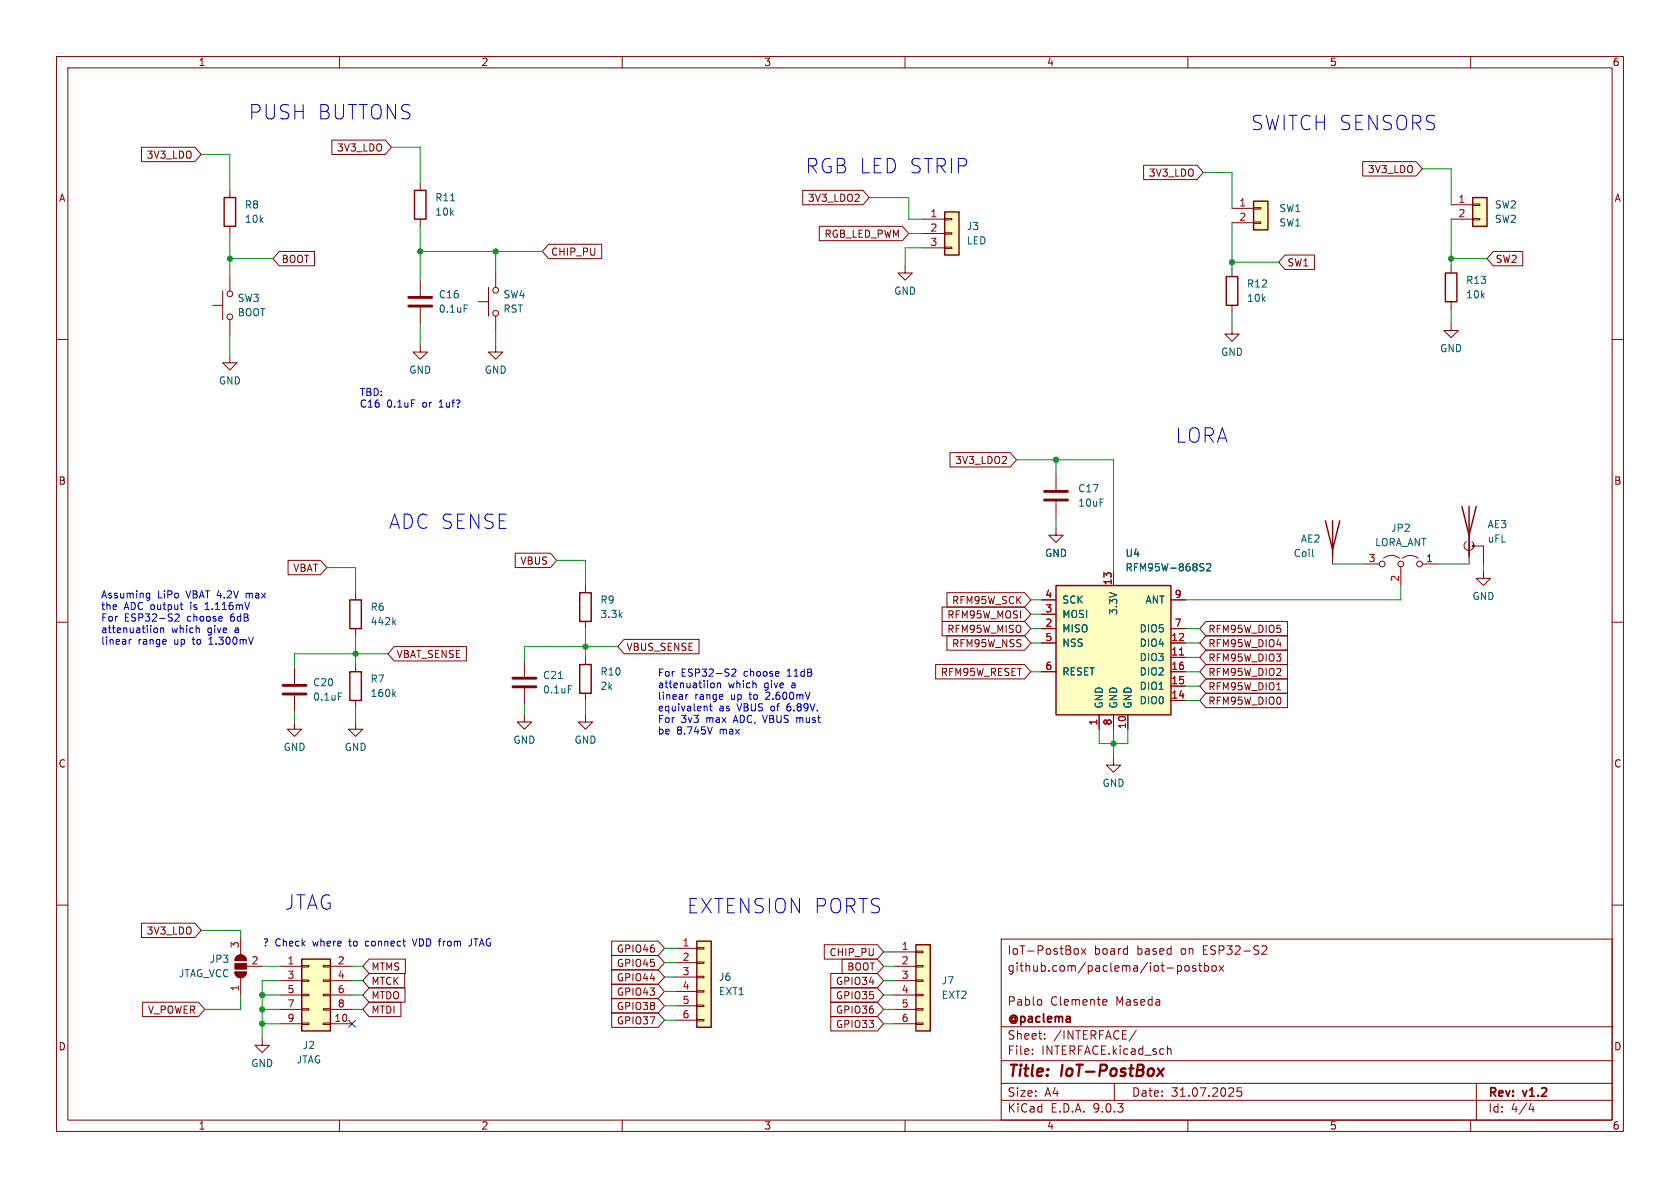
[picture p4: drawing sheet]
<svg xmlns="http://www.w3.org/2000/svg" width="297mm" height="210mm" viewBox="0 0 297 210" stroke-linecap="round" stroke-linejoin="round" font-family="sans-serif">
<g fill="none" stroke="#840000" stroke-width=".18">
<path d="M10 10h277v190h-277zM12 12h273v186h-273zM60 10v2M110 10v2M160 10v2M210 10v2M260 10v2M40.6 33.7v1.2M74.3 32.4v1.3M74.3 38.7v1.3M40.6 40v1.3M74.3 49.5v2.8"/>
<path d="M74.3 54.4v2.8M160 47v1.3h1.3l-1.3 1.2-1.3-1.2h1.3M10 60h2M40.6 62.9v1.2h1.3l-1.3 1.3-1.2-1.3h1.2M285 60h2M241.3 99.7h2.5M244.6 98.7a2.26 2.26 0 0 1 2.8 0M247.9 98.7a2.26 2.26 0 0 1 2.8 0M251.5 99.7h2.5M10 110h2M247.6 100.2v3.3M285 110h2"/>
<path d="M196.8 134v1.3h1.3l-1.3 1.2-1.2-1.2h1.2M10 160h2M177 166h108v32h-108zM183.9 176.7l.3 .3v.4l-.3 .3M190.2 167.7l.3 .1 .2 .2-.1 .6-.4 .1M191.2 167.7l.8 1M192 167.7l-.8 1M195.2 176.7l.4 .1 .1 .3-.7 .1M195.6 177.6l-.4 .1M208.2 170.8l.4-.1 .3 .3v.4l-.2 .2h-.5M209.6 170.8l.4-.1 .2 .3v.4l-.2 .3-.4-.1-.1-.2v-.4zM211.4 170.8l-.4-.1-.2 .2 .1 .2 .5 .2v.3h-.6"/>
<path d="M211.9 170.7h.6M212.1 170.2v1.3l.4 .2M213 170.8l.4-.1 .3 .3v.4l-.2 .2h-.5M213 170.2v1.5M214.4 170.8l.3-.1 .3 .3v.4l-.3 .3-.3-.1-.2-.2v-.4zM215.5 170.7l.8 1M216.3 170.7l-.8 1M223.2 167.3l.5-.1 .2 .1 .1 .3-1 1.1h1M285 160h2M60 198v2M110 198v2M160 198v2"/>
<path d="M177 194.5h108M177 191.5h108M177 187.5h108M177 181.5h108M182.5 186.3v.1M182.5 185.5v.1M184.7 183.6v.1M184.7 182.8v.1M197 191.5v3M200.9 182.1l-1.3 2M206.4 185.5l.2-.1 .4 .1v.9M210 198v2"/>
<path d="M219.5 192.3h-.8v.7l.2-.1h.5l.1 .3v.5l-.3 .1-.5-.1M260 198v2M261 191.5v6.5M270.7 195l-.4 1.1h.9M271 195.6v1"/>
<circle cx="244.3" cy="99.7" r=".51"/>
<circle cx="247.7" cy="99.7" r=".51"/>
<circle cx="251" cy="99.7" r=".51"/>
</g>
<path d="M204.7 188.9l.9 1.3M205.8 188.9l-1.3 1.3" fill="none" stroke="#840000" stroke-width=".4"/>
<path d="M39.6 34.9h2.1v5.1h-2.1zM73.3 33.7h2v5h-2z" fill="none" stroke="#840000" stroke-width=".25"/>
<path d="M79.7 35.5h.7M82.1 53.9h.6" fill="none" stroke="#006464" stroke-width=".18"/>
<path d="M72.3 52.6h4M72.3 54.1h4" fill="none" stroke="#840000" stroke-width=".51"/>
<path d="M53.3 169.5h5.1v12.7h-5.1z" fill="#ffffc2"/>
<path d="M53.3 169.5h5.1v12.7h-5.1z" fill="none" stroke="#840000" stroke-width=".25"/>
<g fill="none" stroke="#840000" stroke-width=".18">
<path d="M49.5 170.8h3.8M49.5 173.4h3.8M49.5 175.9h3.8M49.5 178.4h3.8M53.3 170.7h1.3v.2h-1.3zM53.3 173.2h1.3v.3h-1.3zM53.3 175.8h1.3v.2h-1.3zM53.3 178.3h1.3v.3h-1.3zM57.1 170.7h1.3v.2h-1.3zM57.1 173.2h1.3v.3h-1.3zM57.1 175.8h1.3v.2h-1.3zM57.1 178.3h1.3v.3h-1.3z"/>
<path d="M58.4 170.8h3.8M58.4 173.4h3.8M58.4 175.9h3.8M58.4 178.4h3.8M49.5 181h3.8M53.3 180.8h1.3v.3h-1.3zM57.1 180.8h1.3v.3h-1.3zM58.4 181h3.8"/>
</g>
<path d="M186.7 103.5h20.3v22.9h-20.3z" fill="#ffffc2"/>
<path d="M216.8 48.9h2v5.1h-2zM186.7 103.5h20.3v22.9h-20.3z" fill="none" stroke="#840000" stroke-width=".25"/>
<g fill="none" stroke="#840000" stroke-width=".18">
<path d="M84.6 53.3h1.8M86.4 50.8v5.1M87.6 48.3v2.5M87.6 55.9v2.5M217.8 57.8v1.3h1.3l-1.3 1.2-1.3-1.2h1.3M217.8 47.6v1.3M217.8 54v1.2M74.3 61v1.2h1.3l-1.3 1.3-1.3-1.3h1.3M87.6 61v1.2h1.3l-1.3 1.3-1.2-1.3h1.2M184.1 106h2.6M184.1 108.6h2.6M184.1 111.1h2.6"/>
<path d="M184.1 113.7h2.6M184.1 118.7h2.6M196.8 101v2.5M207 106h2.5M207 111.1h2.5M207 113.7h2.5M207 118.7h2.5M207 116.2h2.5M194.3 126.4v2.5M196.8 126.4v2.5M199.4 126.4v2.5M207 121.3h2.5"/>
<path d="M207 123.8h2.5M41.5 171.8h2.1a1.02 1.02 0 0 1-1.1 1 1.02 1.02 0 0 1-1-1zM41.8 169.1a1.02 1.02 0 0 1 1.1-.2 1.02 1.02 0 0 1 .7 .9h-2.1zM42.5 165.7v3.1M42.5 172.8v3.1M43.6 170.8h2.8M46.4 183.5v1.3h1.2l-1.2 1.3-1.3-1.3h1.3"/>
<circle cx="87.6" cy="55.4" r=".51"/>
<circle cx="87.6" cy="51.3" r=".51"/>
</g>
<path d="M208.5 115.8h.7" fill="none" stroke="#a90000" stroke-width=".18"/>
<path d="M212.3 99.6l.5 .1M213.3 99.8l.5-.2 .2 .4-.7 .9h.7M212.3 100.2l.4 .2 .1 .3-.2 .2h-.3" fill="none" stroke="#006464" stroke-width=".18"/>
<g fill="#840000" stroke="#840000" stroke-width=".18">
<path d="M41.5 171.8h2.1a1.02 1.02 0 0 1-1.1 1 1.02 1.02 0 0 1-1-1z"/>
<path d="M41.5 170.3h2.1v1h-2.1z"/>
<path d="M41.8 169.1a1.02 1.02 0 0 1 1.1-.2 1.02 1.02 0 0 1 .7 .9h-2.1z"/>
</g>
<path d="M167 37.5h2.5v7.6h-2.5z" fill="#ffffc2"/>
<path d="M167 37.5h2.5v7.6h-2.5z" fill="none" stroke="#840000" stroke-width=".25"/>
<g fill="none" stroke="#840000" stroke-width=".18">
<path d="M163.2 38.7h3.8M167 38.6h1.3v.3h-1.3zM37.6 54h1.8M39.4 51.4v5.1M40.6 48.9v2.5M40.6 56.5v2.6M163.2 41.3h3.8M163.2 43.8h3.8M167 41.1h1.3v.3h-1.3zM167 43.7h1.3v.2h-1.3zM186.7 93.3v1.3h1.3l-1.3 1.3-1.3-1.3h1.3M186.7 83.8v2.8"/>
<path d="M186.7 88.6v2.8"/>
<circle cx="40.6" cy="51.9" r=".51"/>
<circle cx="40.6" cy="56" r=".51"/>
</g>
<path d="M184.7 86.9h4M184.7 88.4h4" fill="none" stroke="#840000" stroke-width=".51"/>
<path d="M221.6 35.6h2.6v5h-2.6z" fill="#ffffc2"/>
<path d="M221.6 35.6h2.6v5h-2.6zM255.5 48.3h2.1v5h-2.1zM234.3 92.1l1.3 5.1 1.3-5.1M235.6 92.1v6.3M258.4 89.5l1.3 5.1 1.3-5.1M259.7 89.5v8.9" fill="none" stroke="#840000" stroke-width=".25"/>
<path d="M217.8 36.8h3.8M217.8 39.4h3.8M221.6 36.7h1.3v.3h-1.3zM221.6 39.2h1.3v.3h-1.3zM256.5 57.2v1.2h1.3l-1.3 1.3-1.2-1.3h1.2M256.5 47v1.3M256.5 53.3v1.3M235.6 97.2v2.5M259.7 94.6v5.1M260.2 95.8a.85 .85 0 0 1 .1 1.2 .85 .85 0 0 1-1.2 0 .85 .85 0 0 1 .1-1.2M260.5 96.5h1.8v3.2M262.3 101v1.2h1.2l-1.2 1.3-1.3-1.3h1.3" fill="none" stroke="#840000" stroke-width=".18"/>
<path d="M232.1 98.3l.1 .1" fill="none" stroke="#006464" stroke-width=".18"/>
<circle cx="260.5" cy="96.5" r=".18" fill="#840000" stroke="#840000" stroke-width=".18"/>
<path d="M260.3 34.9h2.6v5.1h-2.6z" fill="#ffffc2"/>
<path d="M260.3 34.9h2.6v5.1h-2.6zM61.8 106h2.1v5.1h-2.1zM61.8 118.7h2.1v5.1h-2.1zM102.5 117.5h2v5.1h-2zM102.5 104.8h2v5.1h-2z" fill="none" stroke="#840000" stroke-width=".25"/>
<g fill="none" stroke="#840000" stroke-width=".18">
<path d="M256.5 36.2h3.8M256.5 38.7h3.8M260.3 36.1h1.3v.2h-1.3zM260.3 38.6h1.3v.3h-1.3zM52.1 118.1v2.8M62.9 104.8v1.2M62.9 111.1v1.3M62.9 117.5v1.2M92.7 116.8v2.8M103.5 103.5v1.3M103.5 109.9v1.2M103.5 116.2v1.3"/>
<path d="M52.1 127.6v1.3h1.2l-1.2 1.3-1.3-1.3h1.3M52.1 122.9v2.8M62.9 127.6v1.3h1.2l-1.2 1.3-1.3-1.3h1.3M62.9 123.8v1.3M92.7 126.4v1.2h1.3l-1.3 1.3-1.3-1.3h1.3M92.7 121.7v2.8M103.5 126.4v1.2h1.3l-1.3 1.3-1.3-1.3h1.3M103.5 122.6v1.2"/>
</g>
<path d="M90.7 119.9h4M50 121.2h4.1M50 122.7h4.1M90.7 121.4h4" fill="none" stroke="#840000" stroke-width=".51"/>
<path d="M69.6 110l.3 .4M69.9 109.6l-.5 .5M98.7 120h.7M59.8 122.5h.6M69.6 122.7l.3 .4M69.9 122.3l-.5 .5M100.5 121.2h.6" fill="none" stroke="#006464" stroke-width=".18"/>
<path d="M123.2 166.4h2.5v15.2h-2.5z" fill="#ffffc2"/>
<path d="M123.2 166.4h2.5v15.2h-2.5z" fill="none" stroke="#840000" stroke-width=".25"/>
<path d="M119.4 167.6h3.8M119.4 170.2h3.8M119.4 172.7h3.8M119.4 175.3h3.8M119.4 177.8h3.8M123.2 167.5h1.3v.3h-1.3zM123.2 170.1h1.3v.2h-1.3zM123.2 172.6h1.3v.2h-1.3zM123.2 175.1h1.3v.3h-1.3zM123.2 177.7h1.3v.2h-1.3zM119.4 180.3h3.8M123.2 180.2h1.3v.3h-1.3z" fill="none" stroke="#840000" stroke-width=".18"/>
<path d="M161.9 167h2.6v15.2h-2.6z" fill="#ffffc2"/>
<path d="M161.9 167h2.6v15.2h-2.6z" fill="none" stroke="#840000" stroke-width=".25"/>
<g fill="none" stroke="#840000" stroke-width=".18">
<path d="M25 26h9.4l1.2 1.3-1.2 1.3h-9.4zM58.7 24.8h9.4l1.1 1.2-1.1 1.3h-9.4zM141.9 33.7h10.7l1.1 1.2-1.1 1.3h-10.7zM202.2 29.2h9.4l1.1 1.3-1.1 1.3h-9.4zM240.9 28.6h9.4l1.2 1.2-1.2 1.3h-9.4zM49.4 44.4h6.2v2.6h-6.2l-1.1-1.3zM97 43.2h9.4v2.5h-9.4l-1.1-1.2zM144.8 40h14.7l1.2 1.3-1.2 1.2h-14.7zM227.2 45.1h5.2v2.5h-5.2l-1.1-1.2zM264 44.4h5.2v2.6h-5.2l-1.1-1.3zM50.9 99.1h5.8l1.1 1.2-1.1 1.3h-5.8zM91.1 97.8h6.2l1.1 1.3-1.1 1.2h-6.2z"/>
<path d="M167.9 80h10.7l1.1 1.3-1.1 1.3h-10.7zM69.7 114.3h12.8v2.5h-12.8l-1.1-1.2zM110.3 113h13.3v2.6h-13.3l-1.1-1.3zM165.4 117.5h15.7l1.1 1.2-1.1 1.3h-15.7zM166.6 109.9h14.5l1.1 1.2-1.1 1.3h-14.5zM166.6 107.3h14.5l1.1 1.3-1.1 1.3h-14.5zM167.4 112.4h13.7l1.1 1.3-1.1 1.2h-13.7zM167.4 104.8h13.7l1.1 1.2-1.1 1.3h-13.7zM184.1 106h2.6M184.1 108.6h2.6M184.1 111.1h2.6M184.1 113.7h2.6"/>
<path d="M184.1 118.7h2.6M196.8 101v2.5M207 106h2.5M207 111.1h2.5M207 113.7h2.5M207 118.7h2.5M207 116.2h2.5M213.2 117.5h14.4v2.5h-14.4l-1.1-1.3zM213.2 114.9h14.4v2.6h-14.4l-1.1-1.3zM213.2 112.4h14.4v2.5h-14.4l-1.1-1.2zM213.2 109.9h14.4v2.5h-14.4l-1.1-1.3zM194.3 126.4v2.5"/>
<path d="M196.8 126.4v2.5M199.4 126.4v2.5M207 121.3h2.5M207 123.8h2.5M213.2 122.6h14.4v2.5h-14.4l-1.1-1.3zM213.2 120h14.4v2.6h-14.4l-1.1-1.3zM225.7 122h.7M25 163.2h9.4l1.2 1.3-1.2 1.2h-9.4zM25.2 177.2h9.9l1.1 1.2-1.1 1.3h-9.9zM65.2 172.1h6.3v2.5h-6.3l-1.1-1.2zM65.2 174.6h6.4v2.6h-6.4l-1.1-1.3zM65.2 177.2h5.7v2.5h-5.7l-1.1-1.3z"/>
<path d="M65.2 169.5h6.5v2.6h-6.5l-1.1-1.3zM108.1 176.5h8.3l1.1 1.3-1.1 1.3h-8.3zM108.1 171.4h8.3l1.1 1.3-1.1 1.3h-8.3zM108.1 174h8.3l1.1 1.3-1.1 1.2h-8.3zM108.1 166.4h8.3l1.1 1.2-1.1 1.3h-8.3zM108.1 168.9h8.3l1.1 1.3-1.1 1.3h-8.3zM108.1 179.1h8.3l1.1 1.2-1.1 1.3h-8.3zM145.7 167h9.4l1.1 1.3-1.1 1.2h-9.4zM146.9 179.7h8.2l1.1 1.3-1.1 1.2h-8.2zM146.9 172.1h8.2l1.1 1.3-1.1 1.2h-8.2zM146.9 177.2h8.2l1.1 1.2-1.1 1.3h-8.2zM146.9 174.6h8.2l1.1 1.3-1.1 1.3h-8.2z"/>
<path d="M148.9 169.5h6.2l1.1 1.3-1.1 1.3h-6.2zM158.1 168.3h3.8M158.1 170.8h3.8M158.1 173.4h3.8M158.1 175.9h3.8M158.1 178.4h3.8M161.9 168.1h1.3v.3h-1.3zM161.9 170.7h1.3v.2h-1.3zM161.9 173.2h1.3v.3h-1.3zM161.9 175.8h1.3v.2h-1.3zM161.9 178.3h1.3v.3h-1.3zM158.1 181h3.8"/>
<path d="M161.9 180.8h1.3v.3h-1.3z"/>
</g>
<g fill="none" stroke="#009600" stroke-width=".18">
<path d="M35.6 27.3h5v6.4M69.2 26h5.1v6.4M153.7 34.9h7v3.8h2.5M212.7 30.5h5.1v6.3M217.8 39.4v8.2M251.5 29.8h5v6.4M256.5 38.7v8.3M40.6 45.7h7.7M40.6 41.3v7.6M40.6 59.1v3.8M74.3 40v9.5M74.3 57.2v3.8"/>
<path d="M74.3 44.5h21.6M87.6 44.5v3.8M87.6 58.4v2.6M160.7 41.3h2.5M163.2 43.8h-3.2v3.2M217.8 55.2v2.6M217.8 46.4h8.3M256.5 54.6v2.6M256.5 45.7h6.4M98.4 99.1h5.1v4.4M179.7 81.3h17.1v19.7M186.7 81.3v2.5"/>
<path d="M186.7 91.4v1.9M235.6 99.7h5.7M254 99.7h5.7M262.3 99.7v1.3M57.8 100.3h5.1v4.5M62.9 112.4v5.1M68.6 115.6h-16.5v2.5M103.5 111.1v5.1M109.2 114.3h-16.5v2.5M182.2 108.6h1.9M182.2 118.7h1.9M182.2 113.7h1.9"/>
<path d="M182.2 111.1h1.9M182.2 106h1.9M209.5 118.7h2.6M209.5 113.7h2.6M209.5 111.1h2.6M209.5 116.2h2.6M247.6 103.5v2.5h-38.1M52.1 125.7v1.9M62.9 125.1v2.5M92.7 124.5v1.9M103.5 123.8v2.6M194.3 128.9v2.5h5.1v-2.5"/>
<path d="M196.8 128.9v5.1M209.5 123.8h2.6M209.5 121.3h2.6M35.6 164.5h6.9v1.2M42.5 175.9v2.5h-6.3M46.4 178.4h3.1M46.4 175.9h3.1M46.4 170.8h3.1M49.5 173.4h-3.1v10.1M62.2 173.4h1.9M62.2 178.4h1.9M62.2 175.9h1.9"/>
<path d="M62.2 170.8h1.9M117.5 167.6h1.9M117.5 172.7h1.9M117.5 177.8h1.9M117.5 175.3h1.9M117.5 170.2h1.9M156.2 173.4h1.9M156.2 178.4h1.9M156.2 175.9h1.9M156.2 170.8h1.9M156.2 168.3h1.9M46.4 181h3.1"/>
<path d="M117.5 180.3h1.9M156.2 181h1.9"/>
</g>
<path d="M61.6 180.4l1.2 1.2M62.8 180.4l-1.2 1.2" fill="none" stroke="#000084" stroke-width=".18"/>
<g fill="none" stroke="#0000c2" stroke-width=".18">
<path d="M22.8 113v.9M23.2 113l-.4 .3M26 105.6h.5M26 104.9h.5M26.5 104.9l-.1 1.1M27.3 111.1l.3-.1 .3 .2-.2 .6h-.4M28.4 111.1l.2-.1 .3 .1v.7M28.4 111v.8M31.7 108.9l-.8 .9h.8M31.8 106.9h.5M32.1 107.7l.2 .1M36.3 107.8h.7"/>
<path d="M36.4 106.8h-.1M36.9 113.9h.8M129.4 118.4l.5-.1 .2 .3-.8 .9h.8M121.3 122.8v.8M121.6 122.8l-.3 .2M124.8 124.8l.2 .2v.7M125.4 124.8h.5M125.6 124.4v1.1l.3 .2M125.7 120.8l.3-.1 .3 .3-.1 .5h-.5M125.9 128.5l-.4 1.3M126.8 120.9l.2-.2 .3 .1 .1 .8M126.8 120.7v.9"/>
<path d="M140.9 126.9v.8M141 126.9l-.1 .1M72.9 166l.4 1.2M83.3 166v.9a.41 .41 0 0 1-.4 .3"/>
</g>
<path d="M212.3 99.6l.5 .1M213.3 99.8l.5-.2 .2 .4-.7 .9h.7M212.3 100.2l.4 .2 .1 .3-.2 .2h-.3" fill="none" stroke="#006464" stroke-width=".18"/>
<path d="M208.5 115.8h.7" fill="none" stroke="#a90000" stroke-width=".18"/>
<g fill="#009600" stroke="#009600" stroke-width=".18">
<circle cx="74.3" cy="44.5" r=".46"/>
<circle cx="87.6" cy="44.5" r=".46"/>
<circle cx="40.6" cy="45.7" r=".46"/>
<circle cx="186.7" cy="81.3" r=".46"/>
<circle cx="196.8" cy="131.4" r=".46"/>
<circle cx="46.4" cy="178.4" r=".46"/>
<circle cx="46.4" cy="175.9" r=".46"/>
<circle cx="46.4" cy="181" r=".46"/>
<circle cx="256.5" cy="45.7" r=".46"/>
<circle cx="217.8" cy="46.4" r=".46"/>
<circle cx="62.9" cy="115.6" r=".46"/>
<circle cx="103.5" cy="114.3" r=".46"/>
</g>
<g font-size="3.5" fill="#0000c2">
<text x="43.8" y="21.3">PUSH BUTTONS</text>
<text x="221" y="23.2">SWITCH SENSORS</text>
<text x="142.2" y="30.9">RGB LED STRIP</text>
<text x="207.6" y="78.5">LORA</text>
<text x="68.6" y="93.7">ADC SENSE</text>
<text x="50.2" y="161">JTAG</text>
<text x="121.3" y="161.7">EXTENSION PORTS</text>
</g>
<g font-size="2.8" fill="#840000">
<text x="178" y="190.9">Title:</text>
<text x="187.7" y="190.9">IoT-PostBox</text>
</g>
<g font-size="2.1" fill="#840000">
<text x="178" y="172">github.com/paclema/iot-postbox</text>
<text x="178" y="169">IoT-PostBox</text>
<text x="193.4" y="169">board</text>
<text x="201" y="169">based</text>
<text x="208.9" y="169">on</text>
<text x="212.9" y="169">ESP32-S2</text>
<text x="178" y="178">Pablo</text>
<text x="185.7" y="178">Clemente</text>
<text x="197.3" y="178">Maseda</text>
<text x="178" y="184">Sheet:</text>
<text x="178" y="181.2">@paclema</text>
<text x="186.2" y="184">/INTERFACE/</text>
<text x="178" y="186.7">File:</text>
<text x="184.1" y="186.7">INTERFACE.kicad_sch</text>
<text x="178" y="196.9">KiCad</text>
<text x="178" y="194.1">Size:</text>
<text x="184.7" y="194.1">A4</text>
<text x="185.7" y="196.9">E.D.A.</text>
<text x="193.3" y="196.9">9.0.3</text>
<text x="200" y="194.1">Date:</text>
<text x="207" y="194.1">31.07.2025</text>
<text x="263" y="194.3">Rev:</text>
<text x="263" y="196.9">Id:</text>
<text x="267.1" y="196.9">4/4</text>
<text x="269.4" y="194.3">v1.2</text>
</g>
<g font-size="1.8" fill="#840000">
<text x="35" y="11.9">1</text>
<text x="85" y="11.9">2</text>
<text x="135" y="11.9">3</text>
<text x="185" y="11.9">4</text>
<text x="235" y="11.9">5</text>
<text x="285" y="11.9">6</text>
<text x="25.8" y="28.3">3V3_LDO</text>
<text x="59.5" y="27">3V3_LDO</text>
<text x="10.3" y="35.9">A</text>
<text x="142.7" y="35.9">3V3_LDO2</text>
<text x="203" y="31.4">3V3_LDO</text>
<text x="241.7" y="30.8">3V3_LDO</text>
<text x="285.3" y="35.9">A</text>
<text x="49.7" y="46.7">BOOT</text>
<text x="97.3" y="45.4">CHIP_PU</text>
<text x="145.7" y="42.2">RGB_LED_PWM</text>
<text x="227.5" y="47.3">SW1</text>
<text x="264.3" y="46.7">SW2</text>
<text x="168.8" y="82.2">3V3_LDO2</text>
<text x="10.3" y="85.9">B</text>
<text x="285.3" y="85.9">B</text>
<text x="51.7" y="101.3">VBAT</text>
<text x="91.9" y="100">VBUS</text>
<text x="168.2" y="107">RFM95W_SCK</text>
<text x="167.4" y="112.1">RFM95W_MISO</text>
<text x="167.4" y="109.5">RFM95W_MOSI</text>
<text x="213.5" y="112.1">RFM95W_DIO5</text>
<text x="70" y="116.5">VBAT_SENSE</text>
<text x="110.6" y="115.3">VBUS_SENSE</text>
<text x="166.2" y="119.7">RFM95W_RESET</text>
<text x="168.2" y="114.6">RFM95W_NSS</text>
<text x="213.5" y="119.7">RFM95W_DIO2</text>
<text x="213.5" y="117.2">RFM95W_DIO3</text>
<text x="213.5" y="114.6">RFM95W_DIO4</text>
<text x="213.5" y="124.8">RFM95W_DIO0</text>
<text x="213.5" y="122.2">RFM95W_DIO1</text>
<text x="10.3" y="135.9">C</text>
<text x="285.3" y="135.9">C</text>
<text x="25.8" y="165.4">3V3_LDO</text>
<text x="65.6" y="171.8">MTMS</text>
<text x="108.9" y="173.7">GPIO44</text>
<text x="108.9" y="168.6">GPIO46</text>
<text x="108.9" y="171.1">GPIO45</text>
<text x="146.5" y="169.2">CHIP_PU</text>
<text x="149.7" y="171.8">BOOT</text>
<text x="26" y="179.4">V_POWER</text>
<text x="65.6" y="174.3">MTCK</text>
<text x="65.6" y="176.8">MTDO</text>
<text x="65.6" y="179.4">MTDI</text>
<text x="108.9" y="178.8">GPIO38</text>
<text x="108.9" y="176.2">GPIO43</text>
<text x="147.7" y="174.3">GPIO34</text>
<text x="147.7" y="179.4">GPIO36</text>
<text x="147.7" y="176.8">GPIO35</text>
<text x="10.3" y="185.9">D</text>
<text x="108.9" y="181.3">GPIO37</text>
<text x="147.7" y="181.9">GPIO33</text>
<text x="285.3" y="185.9">D</text>
<text x="35" y="199.9">1</text>
<text x="85" y="199.9">2</text>
<text x="135" y="199.9">3</text>
<text x="185" y="199.9">4</text>
<text x="235" y="199.9">5</text>
<text x="285" y="199.9">6</text>
</g>
<g font-size="1.8" fill="#006464">
<text x="76.8" y="35.8">R11</text>
<text x="43.2" y="37.1">R8</text>
<text x="43.2" y="39.6">10k</text>
<text x="76.8" y="38.3">10k</text>
<text x="170.8" y="40.9">J3</text>
<text x="226.1" y="37.7">SW1</text>
<text x="226.1" y="40.2">SW1</text>
<text x="264.2" y="37.1">SW2</text>
<text x="264.2" y="39.6">SW2</text>
<text x="170.8" y="43.4">LED</text>
<text x="41.9" y="53.6">SW3</text>
<text x="77.5" y="52.9">C16</text>
<text x="88.9" y="52.9">SW4</text>
<text x="158" y="52.3">GND</text>
<text x="220.4" y="53.6">10k</text>
<text x="220.4" y="51">R12</text>
<text x="259.1" y="52.9">10k</text>
<text x="259.1" y="50.4">R13</text>
<text x="41.9" y="56.1">BOOT</text>
<text x="77.5" y="55.5">0.1uF</text>
<text x="88.9" y="55.5">RST</text>
<text x="215.8" y="63.1">GND</text>
<text x="254.5" y="62.5">GND</text>
<text x="38.6" y="68.2">GND</text>
<text x="72.3" y="66.3">GND</text>
<text x="85.6" y="66.3">GND</text>
<text x="190.5" y="87.2">C17</text>
<text x="190.5" y="89.8">10uF</text>
<text x="245.8" y="94.2">JP2</text>
<text x="262.9" y="93.6">AE3</text>
<text x="184.7" y="98.7">GND</text>
<text x="198.9" y="101.2">RFM95W-868S2</text>
<text x="198.9" y="98.7">U4</text>
<text x="228.6" y="98.7">Coil</text>
<text x="229.9" y="96.1">AE2</text>
<text x="243" y="96.7">LORA_ANT</text>
<text x="262.9" y="96.1">uFL</text>
<text x="106.1" y="106.9">R9</text>
<text x="187.7" y="106.9">SCK</text>
<text x="202.4" y="106.9">ANT</text>
<text x="260.2" y="106.3">GND</text>
<text x="65.4" y="108.2">R6</text>
<text x="65.4" y="110.7">442k</text>
<text x="106.1" y="109.4">3.3k</text>
<text x="187.7" y="109.4">MOSI</text>
<text x="187.7" y="112">MISO</text>
<text x="197.7" y="108.8" transform="rotate(-90 197.7 108.8)">3.3V</text>
<text x="201.4" y="112">DIO5</text>
<text x="106.1" y="119.6">R10</text>
<text x="187.7" y="114.5">NSS</text>
<text x="187.7" y="119.6">RESET</text>
<text x="201.4" y="114.5">DIO4</text>
<text x="201.4" y="117.1">DIO3</text>
<text x="201.4" y="119.6">DIO2</text>
<text x="55.3" y="121.5">C20</text>
<text x="55.3" y="124.1">0.1uF</text>
<text x="65.4" y="120.9">R7</text>
<text x="65.4" y="123.4">160k</text>
<text x="95.9" y="120.2">C21</text>
<text x="95.9" y="122.8">0.1uF</text>
<text x="106.1" y="122.1">2k</text>
<text x="195.2" y="125.3" transform="rotate(-90 195.2 125.3)">GND</text>
<text x="197.7" y="125.3" transform="rotate(-90 197.7 125.3)">GND</text>
<text x="200.3" y="125.3" transform="rotate(-90 200.3 125.3)">GND</text>
<text x="201.4" y="122.1">DIO1</text>
<text x="201.4" y="124.7">DIO0</text>
<text x="90.7" y="131.7">GND</text>
<text x="101.5" y="131.7">GND</text>
<text x="50" y="132.9">GND</text>
<text x="60.8" y="132.9">GND</text>
<text x="194.8" y="139.3">GND</text>
<text x="31.5" y="172.9">JTAG_VCC</text>
<text x="37" y="170.4">JP3</text>
<text x="127" y="173.6">J6</text>
<text x="127" y="176.1">EXT1</text>
<text x="166.4" y="174.2">J7</text>
<text x="166.4" y="176.8">EXT2</text>
<text x="53.4" y="185.6">J2</text>
<text x="44.3" y="188.8">GND</text>
<text x="52.4" y="188.2">JTAG</text>
</g>
<g font-size="1.8" fill="#a90000">
<text x="257.7" y="35.9">1</text>
<text x="164.4" y="38.5">1</text>
<text x="164.4" y="41">2</text>
<text x="219" y="36.6">1</text>
<text x="219" y="39.1">2</text>
<text x="257.7" y="38.5">2</text>
<text x="164.4" y="43.6">3</text>
<text x="241.9" y="99.4">3</text>
<text x="252" y="99.4">1</text>
<text x="184.7" y="105.8">4</text>
<text x="196.6" y="103.5" transform="rotate(-90 196.6 103.5)">13</text>
<text x="207.6" y="105.8">9</text>
<text x="247.4" y="102.9" transform="rotate(-90 247.4 102.9)">2</text>
<text x="184.7" y="108.3">3</text>
<text x="184.7" y="110.9">2</text>
<text x="184.7" y="113.4">5</text>
<text x="207" y="113.4">12</text>
<text x="207.6" y="110.9">7</text>
<text x="184.7" y="118.5">6</text>
<text x="207" y="116">11</text>
<text x="207" y="118.5">16</text>
<text x="207" y="121">15</text>
<text x="207" y="123.6">14</text>
<text x="194.1" y="128.3" transform="rotate(-90 194.1 128.3)">1</text>
<text x="196.6" y="128.3" transform="rotate(-90 196.6 128.3)">8</text>
<text x="199.1" y="128.9" transform="rotate(-90 199.1 128.9)">10</text>
<text x="42.3" y="167.7" transform="rotate(-90 42.3 167.7)">3</text>
<text x="120.6" y="167.4">1</text>
<text x="44.4" y="170.6">2</text>
<text x="50.7" y="170.6">1</text>
<text x="50.7" y="173.1">3</text>
<text x="59.6" y="170.6">2</text>
<text x="59.6" y="173.1">4</text>
<text x="120.6" y="169.9">2</text>
<text x="120.6" y="172.5">3</text>
<text x="159.3" y="168">1</text>
<text x="159.3" y="170.6">2</text>
<text x="159.3" y="173.1">3</text>
<text x="42.3" y="175.3" transform="rotate(-90 42.3 175.3)">1</text>
<text x="50.7" y="175.6">5</text>
<text x="50.7" y="178.2">7</text>
<text x="59.6" y="175.6">6</text>
<text x="59.6" y="178.2">8</text>
<text x="120.6" y="175">4</text>
<text x="120.6" y="177.5">5</text>
<text x="159.3" y="175.6">4</text>
<text x="159.3" y="178.2">5</text>
<text x="50.7" y="180.7">9</text>
<text x="59" y="180.7">10</text>
<text x="120.6" y="180.1">6</text>
<text x="159.3" y="180.7">6</text>
</g>
<g font-size="1.8" fill="#0000c2">
<text x="63.5" y="70.1">TBD:</text>
<text x="63.5" y="72.1">C16</text>
<text x="68.4" y="72.1">0.1uF</text>
<text x="74.8" y="72.1">or</text>
<text x="77.9" y="72.1">1uf?</text>
<text x="17.8" y="105.9">Assuming</text>
<text x="17.8" y="107.9">the</text>
<text x="21.9" y="107.9">ADC output</text>
<text x="27.8" y="105.9">LiPo</text>
<text x="33.1" y="105.9">VBAT 4.2V</text>
<text x="33.9" y="107.9">is</text>
<text x="36.7" y="107.9">1.116mV</text>
<text x="43.9" y="105.9">max</text>
<text x="17.8" y="110">For</text>
<text x="17.8" y="112">attenuatiion</text>
<text x="22" y="110">ESP32-S2</text>
<text x="30.3" y="112">which</text>
<text x="33.2" y="110">choose</text>
<text x="36.8" y="112">give</text>
<text x="41" y="110">6dB</text>
<text x="41.8" y="112">a</text>
<text x="17.8" y="114.1">linear</text>
<text x="24.4" y="114.1">range</text>
<text x="30.9" y="114.1">up</text>
<text x="34.4" y="114.1">to</text>
<text x="37.4" y="114.1">1.300mV</text>
<text x="116.2" y="119.7">For</text>
<text x="120.4" y="119.7">ESP32-S2</text>
<text x="131.6" y="119.7">choose</text>
<text x="139.4" y="119.7">11dB</text>
<text x="116.2" y="121.7">attenuatiion</text>
<text x="116.2" y="123.8">linear</text>
<text x="116.2" y="125.8">equivalent</text>
<text x="122.8" y="123.8">range</text>
<text x="127.1" y="125.8">as</text>
<text x="128.7" y="121.7">which</text>
<text x="129.3" y="123.8">up</text>
<text x="130.5" y="125.8">VBUS</text>
<text x="132.8" y="123.8">to</text>
<text x="135.2" y="121.7">give</text>
<text x="135.8" y="123.8">2.600mV</text>
<text x="136.5" y="125.8">of</text>
<text x="139.6" y="125.8">6.89V.</text>
<text x="140.2" y="121.7">a</text>
<text x="116.2" y="127.9">For</text>
<text x="116.2" y="129.9">be</text>
<text x="119.6" y="129.9">8.745V</text>
<text x="120.4" y="127.9">3v3</text>
<text x="125" y="127.9">max</text>
<text x="127.3" y="129.9">max</text>
<text x="130" y="127.9">ADC, VBUS</text>
<text x="141.5" y="127.9">must</text>
<text x="46.4" y="167.4">?</text>
<text x="48.6" y="167.4">Check</text>
<text x="55.4" y="167.4">where</text>
<text x="62" y="167.4">to</text>
<text x="65.1" y="167.4">connect</text>
<text x="73.7" y="167.4">VDD from</text>
<text x="84" y="167.4">JTAG</text>
</g>
</svg>
